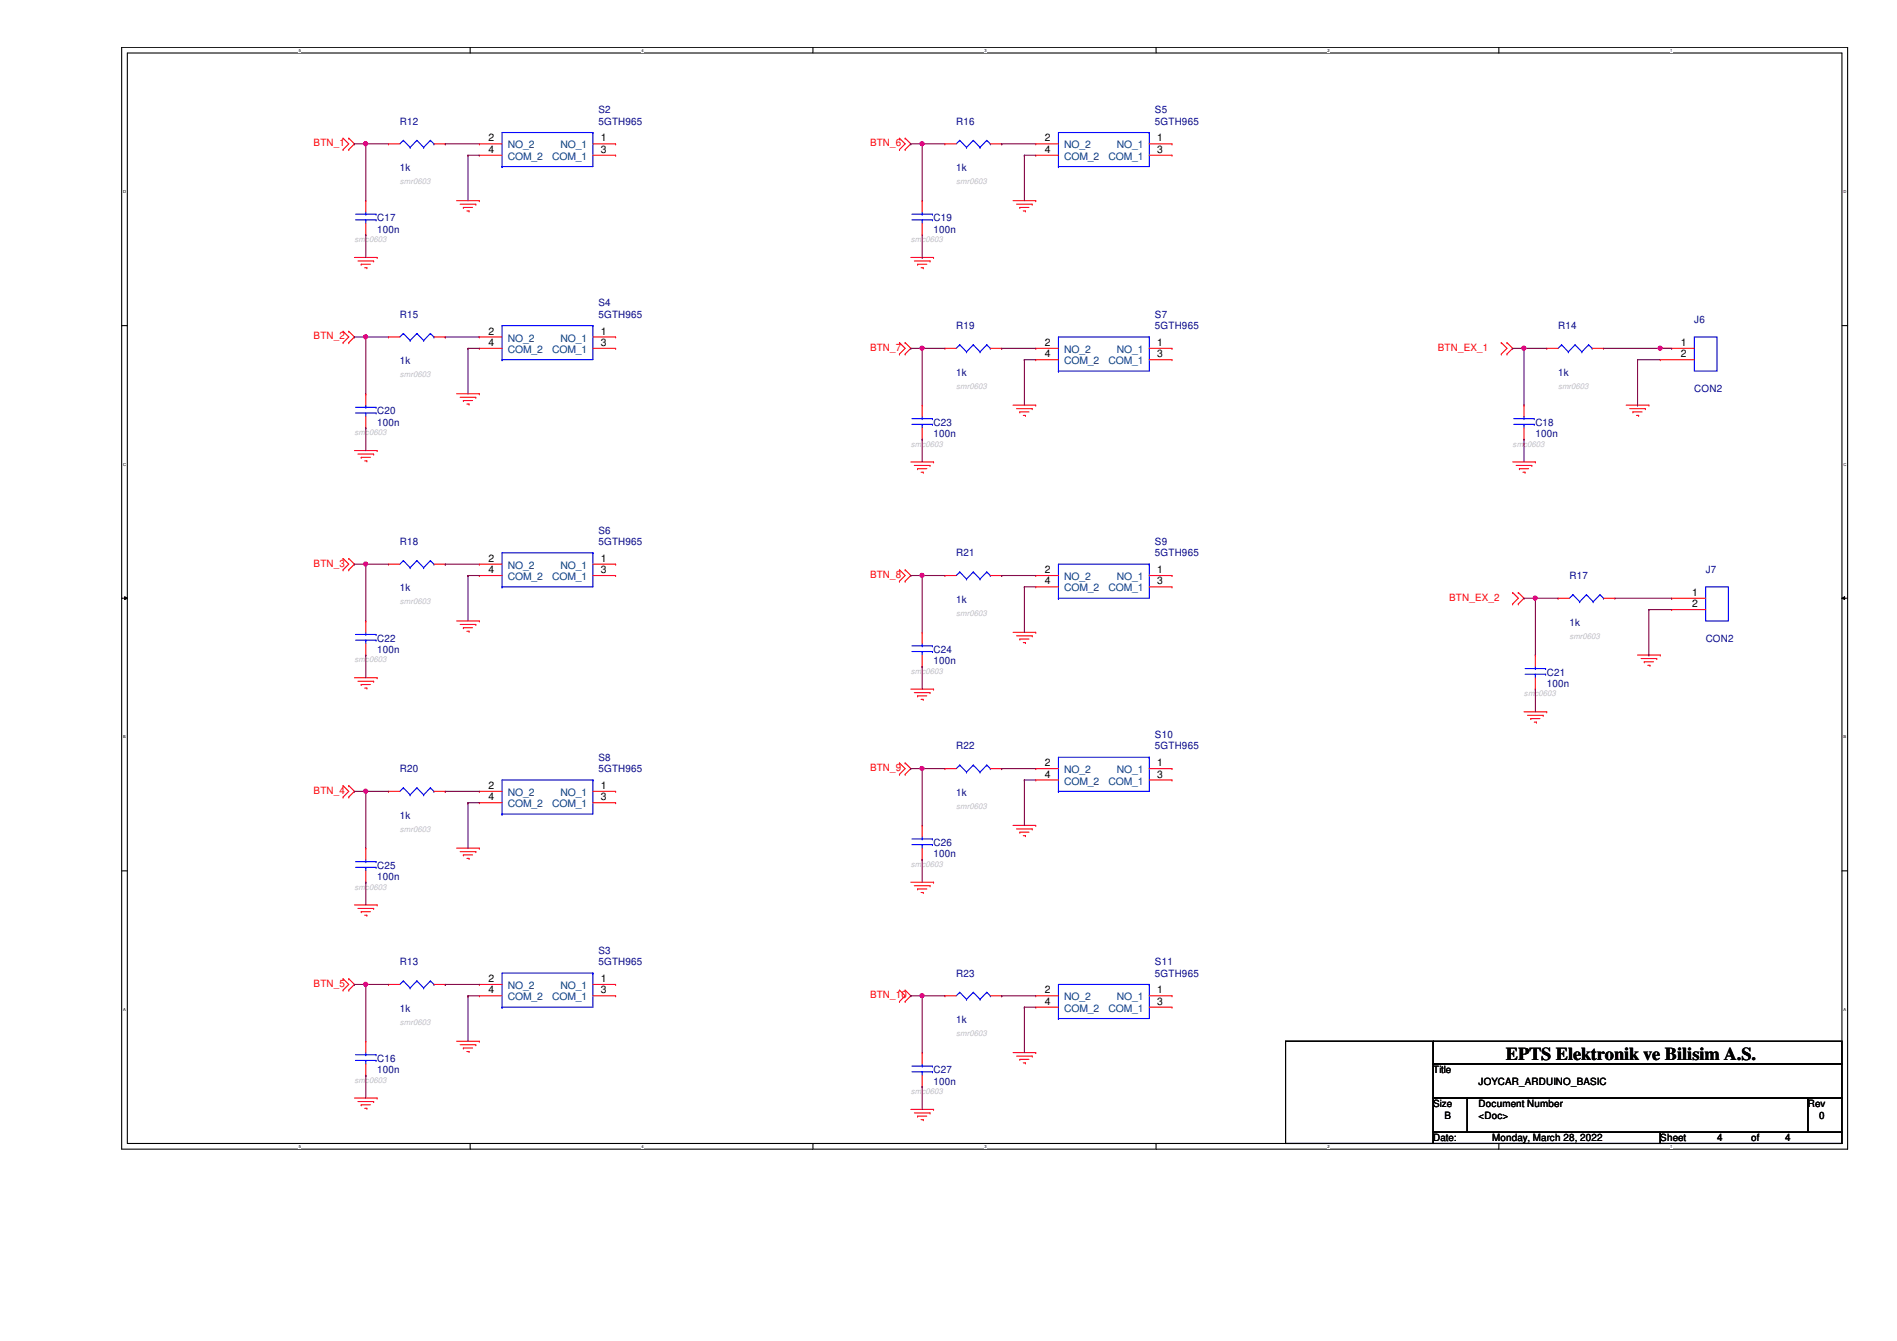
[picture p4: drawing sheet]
<svg xmlns="http://www.w3.org/2000/svg" width="297mm" height="210mm" viewBox="0 0 297 210" stroke-linecap="round" stroke-linejoin="round" font-family="sans-serif">
<path d="M19.1 7.4h270.2v172.5h-270.2zM19.9 8.3h268.5v170.7h-268.5z" fill="none" stroke="#000" stroke-width=".17"/>
<g fill="#fff">
<path d="M46.8 7.5h.3v.8h-.3z"/>
<path d="M46.8 179.1h.3v.7h-.3z"/>
</g>
<path d="M73.6 7.4v.9M73.6 179v.9" fill="none" stroke="#000" stroke-width=".17"/>
<g fill="#fff">
<path d="M100.5 7.5h.3v.8h-.3z"/>
<path d="M100.5 179.1h.3v.7h-.3z"/>
</g>
<path d="M127.3 7.4v.9M127.3 179v.9" fill="none" stroke="#000" stroke-width=".17"/>
<g fill="#fff">
<path d="M154.1 7.5h.4v.8h-.4z"/>
<path d="M154.1 179.1h.4v.7h-.4z"/>
</g>
<path d="M181 7.4v.9M181 179v.9" fill="none" stroke="#000" stroke-width=".17"/>
<g fill="#fff">
<path d="M207.9 7.5h.3v.8h-.3z"/>
<path d="M207.9 179.1h.3v.7h-.3z"/>
</g>
<path d="M234.7 7.4v.9M234.7 179v.9" fill="none" stroke="#000" stroke-width=".17"/>
<g fill="#fff">
<path d="M261.5 7.5h.4v.8h-.4z"/>
<path d="M261.5 179.1h.4v.7h-.4z"/>
<path d="M19.3 29.6h.5v.8h-.5z"/>
<path d="M288.7 29.6h.4v.8h-.4z"/>
<path d="M19.3 72.3h.5v.7h-.5z"/>
<path d="M288.7 72.3h.4v.7h-.4z"/>
</g>
<path d="M19.1 51h.8M288.4 51h.9" fill="none" stroke="#000" stroke-width=".17"/>
<g fill="#fff">
<path d="M19.3 115h.4v.7h-.4z"/>
<path d="M288.7 115h.4v.7h-.4z"/>
</g>
<path d="M19.1 93.6h.8M288.4 93.6h.9" fill="none" stroke="#000" stroke-width=".17"/>
<path d="M19.5 93.4l.4 .2-.4 .3zM288.4 93.6l.4-.2v.5z" fill="#000"/>
<path d="M19.5 93.4l.4 .2-.4 .3zM288.4 93.6l.4-.2v.5z" fill="none" stroke="#000" stroke-width=".16"/>
<g fill="#fff">
<path d="M19.3 157.6h.4v.8h-.4z"/>
<path d="M288.7 157.6h.4v.8h-.4z"/>
</g>
<path d="M19.1 136.3h.8M288.4 136.3h.9M201.3 163h23.1v16h-23.1zM224.4 163h64v3.5h-64zM224.4 166.5h64v5.4h-64zM224.4 171.9h5.3v5.3h-5.3zM224.4 177.2h35.6v1.8h-35.6zM229.7 171.9h53.4v5.3h-53.4zM260 177.2h28.4v1.8h-28.4zM283.1 171.9h5.3v5.3h-5.3z" fill="none" stroke="#000" stroke-width=".17"/>
<g fill="none" stroke="#f00" stroke-width=".17">
<path d="M53.7 21.6h.1M53.7 23.4h.1M53.7 21.6l.9 .9-.9 .9M54.6 23.4h.1M54.6 21.6h.1M54.6 21.6l.9 .9-.9 .9M57.3 31.4h.1M57.3 36.7h.1M57.3 31.4v1.8M57.3 35v1.7M60.8 22.5h.1M60.8 22.5h1.8"/>
<path d="M67.9 22.5h1.8M69.7 22.5h.1M71.5 31.4h3.6M72.1 32h2.4M72.6 32.5h.1M72.6 32.5h1.4M73.1 33h.3M73.4 33h.1M74.5 32h.1M75.1 31.4h.1M75.1 22.5h.1M75.1 24.3h.1"/>
<path d="M75.1 22.5h3.5M75.1 24.3h3.5M92.8 22.5h3.6M92.8 24.3h3.6M96.4 22.5h.1M96.4 24.3h.1M140.8 21.6h.1M140.8 23.4h.1M140.8 21.6l.9 .9-.9 .9M141.7 23.4h.1M141.7 21.6h.1M141.7 21.6l.9 .9-.9 .9"/>
<path d="M144.4 31.4h.1M144.4 36.7h.1M144.4 31.4v1.8M144.4 35v1.7M148 22.5h.1M148 22.5h1.7M155.1 22.5h1.7M156.8 22.5h.1M158.6 31.4h3.6M159.2 32h2.4M159.7 32.5h.1M159.7 32.5h1.4"/>
<path d="M160.2 33h.4M160.6 33h.1M161.6 32h.1M162.2 31.4h.1M162.2 22.5h.1M162.2 24.3h.1M162.2 22.5h3.5M162.2 24.3h3.5M180 22.5h3.5M180 24.3h3.5M183.5 22.5h.1M183.5 24.3h.1"/>
<path d="M53.7 51.9h.1M53.7 53.6h.1M53.7 51.9l.9 .8-.9 .9M54.6 53.6h.1M54.6 51.9h.1M54.6 51.9l.9 .8-.9 .9M55.5 40.3h3.6M56 40.9h2.5M56.6 41.4h.1M56.6 41.4h1.4M57.1 41.9h.3M57.4 41.9h.1"/>
<path d="M58.5 40.9h.1M59.1 40.3h.1M60.8 52.7h.1M60.8 52.7h1.8M67.9 52.7h1.8M69.7 52.7h.1M75.1 52.7h.1M75.1 54.5h.1M75.1 54.5h3.5M75.1 52.7h3.5M92.8 54.5h3.6M92.8 52.7h3.6"/>
<path d="M96.4 52.7h.1M96.4 54.5h.1M140.8 53.6h.1M140.8 55.4h.1M140.8 53.6l.9 .9-.9 .9M141.7 55.4h.1M141.7 53.6h.1M141.7 53.6l.9 .9-.9 .9M142.6 40.3h3.6M143.2 40.9h2.4M143.7 41.4h.1M143.7 41.4h1.4"/>
<path d="M144.2 41.9h.4M144.6 41.9h.1M145.6 40.9h.1M146.2 40.3h.1M148 54.5h.1M148 54.5h1.7M155.1 54.5h1.7M156.8 54.5h.1M162.2 54.5h.1M162.2 56.3h.1M162.2 54.5h3.5M162.2 56.3h3.5"/>
<path d="M180 54.5h3.5M180 56.3h3.5M183.5 54.5h.1M183.5 56.3h.1M235.1 53.6h.1M235.1 55.4h.1M235.1 53.6l.9 .9-.9 .9M236 55.4h.1M236 53.6h.1M236 53.6l.9 .9-.9 .9M242.2 54.5h.1M242.2 54.5h1.8"/>
<path d="M249.3 54.5h1.8M251.1 54.5h.1M260 54.5h.1M260 56.3h.1M260 54.5h5.3M260 56.3h5.3M55.5 70.5h3.6M56 71.1h2.5M56.6 71.6h.1M56.6 71.6h1.4M57.1 72.1h.3M57.3 61.6h.1"/>
<path d="M57.3 67h.1M57.3 61.6v1.8M57.3 65.2v1.8M57.4 72.1h.1M58.5 71.1h.1M59.1 70.5h.1M71.5 61.6h3.6M72.1 62.2h2.4M72.6 62.7h.1M72.6 62.7h1.4M73.1 63.2h.3M73.4 63.2h.1"/>
<path d="M74.5 62.2h.1M75.1 61.6h.1M142.6 72.3h3.6M143.2 72.9h2.4M143.7 73.4h.1M143.7 73.4h1.4M144.2 73.9h.4M144.4 63.4h.1M144.4 68.7h.1M144.4 63.4v1.8M144.4 67v1.7M144.6 73.9h.1"/>
<path d="M145.6 72.9h.1M146.2 72.3h.1M158.6 63.4h3.6M159.2 64h2.4M159.7 64.5h.1M159.7 64.5h1.4M160.2 65h.4M160.6 65h.1M161.6 64h.1M162.2 63.4h.1M236.9 72.3h3.5M237.4 72.9h2.5"/>
<path d="M237.9 73.4h.1M237.9 73.4h1.5M238.5 73.9h.3M238.6 63.4h.1M238.6 68.7h.1M238.6 63.4v1.8M238.6 67v1.7M238.8 73.9h.1M239.9 72.9h.1M240.4 72.3h.1M254.6 63.4h3.6M255.2 64h2.4"/>
<path d="M255.7 64.5h.1M255.7 64.5h1.4M256.2 65h.4M256.6 65h.1M257.6 64h.1M258.2 63.4h.1M53.7 87.4h.1M53.7 89.2h.1M53.7 87.4l.9 .9-.9 .9M54.6 89.2h.1M54.6 87.4h.1M54.6 87.4l.9 .9-.9 .9"/>
<path d="M57.3 97.2h.1M57.3 97.2v1.8M60.8 88.3h.1M60.8 88.3h1.8M67.9 88.3h1.8M69.7 88.3h.1M71.5 97.2h3.6M72.1 97.7h2.4M72.6 98.3h.1M72.6 98.3h1.4M73.1 98.8h.3M73.4 98.8h.1"/>
<path d="M74.5 97.7h.1M75.1 97.2h.1M75.1 88.3h.1M75.1 90.1h.1M75.1 88.3h3.5M75.1 90.1h3.5M92.8 88.3h3.6M92.8 90.1h3.6M96.4 88.3h.1M96.4 90.1h.1M140.8 89.2h.1M140.8 91h.1"/>
<path d="M140.8 89.2l.9 .9-.9 .9M141.7 91h.1M141.7 89.2h.1M141.7 89.2l.9 .9-.9 .9M144.4 99h.1M144.4 99v1.8M148 90.1h.1M148 90.1h1.7M155.1 90.1h1.7M156.8 90.1h.1M158.6 99h3.6M159.2 99.5h2.4"/>
<path d="M161.6 99.5h.1M162.2 99h.1M162.2 90.1h.1M162.2 91.9h.1M162.2 90.1h3.5M162.2 91.9h3.5M180 90.1h3.5M180 91.9h3.5M183.5 90.1h.1M183.5 91.9h.1M236.9 92.8h.1M236.9 94.5h.1"/>
<path d="M236.9 92.8l.8 .8-.8 .9M237.7 94.5h.1M237.7 92.8h.1M237.7 92.8l.9 .8-.9 .9M244 93.6h.1M244 93.6h1.7M251.1 93.6h1.8M252.9 93.6h.1M261.7 93.6h.1M261.7 95.4h.1M261.7 93.6h5.4M261.7 95.4h5.4"/>
<path d="M55.5 106.1h3.6M56 106.6h2.5M56.6 107.1h.1M56.6 107.1h1.4M57.1 107.7h.3M57.3 102.5h.1M57.3 100.8v1.7M57.4 107.7h.1M58.5 106.6h.1M59.1 106.1h.1M140.8 119.4h.1M140.8 119.4l.9 .9-.9 .9"/>
<path d="M141.7 119.4h.1M141.7 119.4l.9 .9-.9 .9M142.6 107.9h3.6M143.2 108.4h2.4M143.7 108.9h.1M143.7 108.9h1.4M144.2 109.5h.4M144.4 104.3h.1M144.4 102.5v1.8M144.6 109.5h.1M145.6 108.4h.1M146.2 107.9h.1"/>
<path d="M159.7 100h.1M159.7 100h1.4M160.2 100.6h.4M160.6 100.6h.1M238.6 111.4h3.6M239.2 112h2.4M239.7 112.5h.1M239.7 112.5h1.4M240.2 113h.4M240.4 102.5h.1M240.4 107.9h.1M240.4 102.5v1.8"/>
<path d="M240.4 106.1v1.8M240.6 113h.1M241.6 112h.1M242.2 111.4h.1M256.4 102.5h3.6M257 103.1h2.4M257.5 103.6h.1M257.5 103.6h1.4M258 104.1h.4M258.4 104.1h.1M259.4 103.1h.1M260 102.5h.1"/>
<path d="M53.7 123h.1M53.7 124.8h.1M53.7 123l.9 .9-.9 .9M54.6 124.8h.1M54.6 123h.1M54.6 123l.9 .9-.9 .9M57.3 132.8h.1M57.3 138.1h.1M57.3 132.8v1.7M57.3 136.3v1.8M60.8 123.9h.1M60.8 123.9h1.8"/>
<path d="M67.9 123.9h1.8M69.7 123.9h.1M71.5 132.8h3.6M72.1 133.3h2.4M72.6 133.8h.1M72.6 133.8h1.4M73.1 134.4h.3M73.4 134.4h.1M74.5 133.3h.1M75.1 132.8h.1M75.1 123.9h.1M75.1 125.6h.1"/>
<path d="M75.1 123.9h3.5M75.1 125.6h3.5M92.8 123.9h3.6M92.8 125.6h3.6M96.4 123.9h.1M96.4 125.6h.1M140.8 121.2h.1M141.7 121.2h.1M142.6 138.1h3.6M143.2 138.6h2.4M143.7 139.1h.1M143.7 139.1h1.4"/>
<path d="M144.2 139.7h.4M144.4 129.2h.1M144.4 134.5h.1M144.4 129.2v1.8M144.4 132.8v1.7M144.6 139.7h.1M145.6 138.6h.1M146.2 138.1h.1M148 120.3h.1M148 120.3h1.7M155.1 120.3h1.7M156.8 120.3h.1"/>
<path d="M158.6 129.2h3.6M159.2 129.8h2.4M159.7 130.3h.1M159.7 130.3h1.4M160.2 130.8h.4M160.6 130.8h.1M161.6 129.8h.1M162.2 129.2h.1M162.2 120.3h.1M162.2 122.1h.1M162.2 120.3h3.5M162.2 122.1h3.5"/>
<path d="M180 120.3h3.5M180 122.1h3.5M183.5 120.3h.1M183.5 122.1h.1M53.7 153.2h.1M53.7 155h.1M53.7 153.2l.9 .9-.9 .9M54.6 155h.1M54.6 153.2h.1M54.6 153.2l.9 .9-.9 .9M55.5 141.6h3.6M56 142.2h2.5"/>
<path d="M56.6 142.7h.1M56.6 142.7h1.4M57.1 143.3h.3M57.4 143.3h.1M58.5 142.2h.1M59.1 141.6h.1M60.8 154.1h.1M60.8 154.1h1.8M67.9 154.1h1.8M69.7 154.1h.1M75.1 154.1h.1M75.1 155.9h.1"/>
<path d="M75.1 155.9h3.5M75.1 154.1h3.5M92.8 155.9h3.6M92.8 154.1h3.6M96.4 154.1h.1M96.4 155.9h.1M140.8 155h.1M140.8 156.8h.1M140.8 155l.9 .9-.9 .9M141.7 156.8h.1M141.7 155h.1M141.7 155l.9 .9-.9 .9"/>
<path d="M148 155.9h.1M148 155.9h1.7M155.1 155.9h1.7M156.8 155.9h.1M162.2 155.9h.1M162.2 157.6h.1M162.2 155.9h3.5M162.2 157.6h3.5M180 155.9h3.5M180 157.6h3.5M183.5 155.9h.1M183.5 157.6h.1"/>
<path d="M55.5 171.9h3.6M56 172.4h2.5M56.6 172.9h.1M56.6 172.9h1.4M57.1 173.5h.3M57.3 163h.1M57.3 168.3h.1M57.3 163v1.8M57.3 166.5v1.8M57.4 173.5h.1M58.5 172.4h.1M59.1 171.9h.1"/>
<path d="M71.5 163h3.6M72.1 163.5h2.4M72.6 164h.1M72.6 164h1.4M73.1 164.6h.3M73.4 164.6h.1M74.5 163.5h.1M75.1 163h.1M142.6 173.7h3.6M143.2 174.2h2.4M143.7 174.7h.1M143.7 174.7h1.4"/>
<path d="M144.2 175.3h.4M144.4 164.8h.1M144.4 170.1h.1M144.4 164.8v1.7M144.4 168.3v1.8M144.6 175.3h.1M145.6 174.2h.1M146.2 173.7h.1M158.6 164.8h3.6M159.2 165.3h2.4M159.7 165.8h.1M159.7 165.8h1.4"/>
<path d="M160.2 166.4h.4M160.6 166.4h.1M161.6 165.3h.1M162.2 164.8h.1"/>
</g>
<g fill="none" stroke="#00f" stroke-width=".17">
<path d="M55.7 34.4h3.2M55.7 33.5h3.2M57.3 33.5h.1M57.3 34.4h.1M57.3 33.2v.3M57.3 34.4v.6M58.9 34.4h.1M58.9 33.5h.1M63.2 22h.1M63.2 22l-.6 .5M63.2 22l1 1.1M64.2 23.1h.1"/>
<path d="M65.3 22h.1M65.3 22l-1.1 1.1M65.3 22l1 1.1M66.3 23.1h.1M67.4 22h.1M67.4 22l-1.1 1.1M67.4 22l.5 .5M67.9 22.5h.1M78.6 26.1h.1M92.8 20.7h.1M92.8 20.7h-14.2v5.4M92.8 20.7v5.4h-14.2"/>
<path d="M142.8 34.4h3.2M142.8 33.5h3.2M144.4 33.5h.1M144.4 34.4h.1M144.4 33.2v.3M144.4 34.4v.6M146 34.4h.1M146 33.5h.1M150.3 22h.1M150.3 22l-.6 .5M150.3 22l1 1.1M151.3 23.1h.1"/>
<path d="M152.4 22h.1M152.4 22l-1.1 1.1M152.4 22l1.1 1.1M153.5 23.1h.1M154.5 22h.1M154.5 22l-1 1.1M154.5 22l.6 .5M155.1 22.5h.1M165.7 26.1h.1M180 20.7h.1M180 20.7h-14.3v5.4M180 20.7v5.4h-14.3"/>
<path d="M63.2 52.2h.1M63.2 52.2l-.6 .5M63.2 52.2l1 1.1M64.2 53.3h.1M65.3 52.2h.1M65.3 52.2l-1.1 1.1M65.3 52.2l1 1.1M66.3 53.3h.1M67.4 52.2h.1M67.4 52.2l-1.1 1.1M67.4 52.2l.5 .5M67.9 52.7h.1"/>
<path d="M78.6 56.3h.1M92.8 51h.1M92.8 51v5.3h-14.2M92.8 51h-14.2v5.3M150.3 54h.1M150.3 54l-.6 .5M150.3 54l1 1.1M151.3 55.1h.1M152.4 54h.1M152.4 54l-1.1 1.1M152.4 54l1.1 1.1M153.5 55.1h.1"/>
<path d="M154.5 54h.1M154.5 54l-1 1.1M154.5 54l.6 .5M155.1 54.5h.1M165.7 58.1h.1M180 52.7h.1M180 52.7v5.4h-14.3M180 52.7h-14.3v5.4M244.5 54h.1M244.5 54l-.5 .5M244.5 54l1.1 1.1M245.6 55.1h.1"/>
<path d="M246.6 54h.1M246.6 54l-1 1.1M246.6 54l1.1 1.1M247.7 55.1h.1M248.8 54h.1M248.8 54l-1.1 1.1M248.8 54l.5 .5M249.3 54.5h.1M265.3 52.7h3.6v5.4h-3.6zM55.7 64.6h3.2M55.7 63.8h3.2M57.3 63.8h.1"/>
<path d="M57.3 64.6h.1M57.3 63.4v.4M57.3 64.6v.6M58.9 64.6h.1M58.9 63.8h.1M142.8 66.4h3.2M142.8 65.5h3.2M144.4 65.5h.1M144.4 66.4h.1M144.4 65.2v.3M144.4 66.4v.6M146 66.4h.1"/>
<path d="M146 65.5h.1M237 66.4h3.2M237 65.5h3.2M238.6 65.5h.1M238.6 66.4h.1M238.6 65.2v.3M238.6 66.4v.6M240.2 66.4h.1M240.2 65.5h.1M55.7 99.3h3.2M57.3 99.3h.1M57.3 99v.3"/>
<path d="M58.9 99.3h.1M63.2 87.8h.1M63.2 87.8l-.6 .5M63.2 87.8l1 1.1M64.2 88.9h.1M65.3 87.8h.1M65.3 87.8l-1.1 1.1M65.3 87.8l1 1.1M66.3 88.9h.1M67.4 87.8h.1M67.4 87.8l-1.1 1.1M67.4 87.8l.5 .5"/>
<path d="M67.9 88.3h.1M78.6 91.9h.1M92.8 86.5h.1M92.8 86.5v5.4h-14.2M92.8 86.5h-14.2v5.4M150.3 89.5h.1M150.3 89.5l-.6 .6M150.3 89.5l1 1.1M151.3 90.6h.1M152.4 89.5h.1M152.4 89.5l-1.1 1.1M152.4 89.5l1.1 1.1"/>
<path d="M153.5 90.6h.1M154.5 89.5h.1M154.5 89.5l-1 1.1M154.5 89.5l.6 .6M155.1 90.1h.1M165.7 93.6h.1M180 88.3h.1M180 88.3v5.3h-14.3M180 88.3h-14.3v5.3M246.3 93.1h.1M246.3 93.1l-.6 .5M246.3 93.1l1.1 1.1"/>
<path d="M247.4 94.2h.1M248.4 93.1h.1M248.4 93.1l-1 1.1M248.4 93.1l1.1 1.1M249.5 94.2h.1M250.5 93.1h.1M250.5 93.1l-1 1.1M250.5 93.1l.6 .5M251.1 93.6h.1M267.1 91.9h3.5v5.3h-3.5zM55.7 100.2h3.2M57.3 100.2h.1"/>
<path d="M57.3 100.2v.6M58.9 100.2h.1M142.8 102h3.2M142.8 101.1h3.2M144.4 101.1h.1M144.4 102h.1M144.4 100.8v.3M144.4 102v.5M146 102h.1M146 101.1h.1M150.3 119.8h.1M150.3 119.8l-.6 .5"/>
<path d="M150.3 119.8l1 1.1M152.4 119.8h.1M152.4 119.8l-1.1 1.1M152.4 119.8l1.1 1.1M154.5 119.8h.1M154.5 119.8l-1 1.1M154.5 119.8l.6 .5M180 118.5h.1M180 118.5v5.4h-14.3M180 118.5h-14.3v5.4M238.8 105.5h3.2M238.8 104.6h3.2"/>
<path d="M240.4 104.6h.1M240.4 105.5h.1M240.4 104.3v.3M240.4 105.5v.6M242 105.5h.1M242 104.6h.1M55.7 135.8h3.2M55.7 134.9h3.2M57.3 134.9h.1M57.3 135.8h.1M57.3 134.5v.4M57.3 135.8v.5"/>
<path d="M58.9 135.8h.1M58.9 134.9h.1M63.2 123.3h.1M63.2 123.3l-.6 .6M63.2 123.3l1 1.1M64.2 124.4h.1M65.3 123.3h.1M65.3 123.3l-1.1 1.1M65.3 123.3l1 1.1M66.3 124.4h.1M67.4 123.3h.1M67.4 123.3l-1.1 1.1"/>
<path d="M67.4 123.3l.5 .6M67.9 123.9h.1M78.6 127.4h.1M92.8 122.1h.1M92.8 122.1v5.3h-14.2M92.8 122.1h-14.2v5.3M142.8 132.2h3.2M142.8 131.3h3.2M144.4 131.3h.1M144.4 132.2h.1M144.4 131v.3M144.4 132.2v.6"/>
<path d="M146 132.2h.1M146 131.3h.1M151.3 120.9h.1M153.5 120.9h.1M155.1 120.3h.1M165.7 123.9h.1M63.2 153.5h.1M63.2 153.5l-.6 .6M63.2 153.5l1 1.1M64.2 154.6h.1M65.3 153.5h.1M65.3 153.5l-1.1 1.1"/>
<path d="M65.3 153.5l1 1.1M66.3 154.6h.1M67.4 153.5h.1M67.4 153.5l-1.1 1.1M67.4 153.5l.5 .6M67.9 154.1h.1M78.6 157.6h.1M92.8 152.3h.1M92.8 152.3v5.3h-14.2M92.8 152.3h-14.2v5.3M150.3 155.3h.1M150.3 155.3l-.6 .6"/>
<path d="M150.3 155.3l1 1.1M151.3 156.4h.1M152.4 155.3h.1M152.4 155.3l-1.1 1.1M152.4 155.3l1.1 1.1M153.5 156.4h.1M154.5 155.3h.1M154.5 155.3l-1 1.1M154.5 155.3l.6 .6M155.1 155.9h.1M165.7 159.4h.1M180 154.1h.1"/>
<path d="M180 154.1v5.3h-14.3M180 154.1h-14.3v5.3M55.7 166h3.2M55.7 165.1h3.2M57.3 165.1h.1M57.3 166h.1M57.3 164.8v.3M57.3 166v.5M58.9 166h.1M58.9 165.1h.1M142.8 167.8h3.2M142.8 166.9h3.2"/>
<path d="M144.4 166.9h.1M144.4 167.8h.1M144.4 166.5v.4M144.4 167.8v.5M146 167.8h.1M146 166.9h.1"/>
</g>
<path d="M55.5 22.5h.1M55.5 22.5h5.3M57.3 22.5h.1M57.3 22.5v8.9" fill="none" stroke="#800040" stroke-width=".17"/>
<circle cx="57.3" cy="22.5" r=".32" fill="#f0f"/>
<circle cx="57.3" cy="22.5" r=".32" fill="none" stroke="#f0f" stroke-width=".17"/>
<path d="M57.3 36.7h.1M57.3 36.7v3.6M69.7 22.5h.1M69.7 22.5h5.4M73.3 24.3h.1M73.3 24.3v7.1M73.3 24.3h1.8M55.5 52.7h.1M55.5 52.7h5.3M57.3 52.7h.1" fill="none" stroke="#800040" stroke-width=".17"/>
<circle cx="57.3" cy="52.7" r=".32" fill="#f0f"/>
<circle cx="57.3" cy="52.7" r=".32" fill="none" stroke="#f0f" stroke-width=".17"/>
<g fill="none" stroke="#800040" stroke-width=".17">
<path d="M57.3 52.7h.1M57.3 52.7v8.9M69.7 52.7h.1M69.7 52.7h5.4M73.3 54.5h.1M73.3 54.5h1.8M73.3 54.5v7.1M57.3 67h.1M57.3 67v3.5M55.5 88.3h.1M55.5 88.3h5.3M57.3 88.3h.1"/>
<path d="M57.3 88.3v8.9"/>
</g>
<circle cx="57.3" cy="88.3" r=".32" fill="#f0f"/>
<circle cx="57.3" cy="88.3" r=".32" fill="none" stroke="#f0f" stroke-width=".17"/>
<path d="M69.7 88.3h.1M69.7 88.3h5.4M73.3 90.1h.1M73.3 90.1h1.8M73.3 90.1v7.1M57.3 102.5h.1M57.3 102.5v3.6M55.5 123.9h.1M55.5 123.9h1.8" fill="none" stroke="#800040" stroke-width=".17"/>
<circle cx="57.3" cy="123.8" r=".32" fill="#f0f"/>
<circle cx="57.3" cy="123.8" r=".32" fill="none" stroke="#f0f" stroke-width=".17"/>
<g fill="none" stroke="#800040" stroke-width=".17">
<path d="M57.3 123.9h.1M57.3 138.1h.1M57.3 123.9h3.5M57.3 123.9v8.9M57.3 138.1v3.5M69.7 123.9h.1M69.7 123.9h5.4M73.3 125.6h.1M73.3 125.6h1.8M73.3 125.6v7.2M55.5 154.1h.1M55.5 154.1h5.3"/>
<path d="M57.3 154.1h.1M57.3 154.1v8.9"/>
</g>
<circle cx="57.3" cy="154.1" r=".32" fill="#f0f"/>
<circle cx="57.3" cy="154.1" r=".32" fill="none" stroke="#f0f" stroke-width=".17"/>
<path d="M142.6 22.5h.1M142.6 22.5h5.4M144.4 22.5h.1M144.4 22.5v8.9M69.7 154.1h.1M69.7 154.1h5.4M73.3 155.9h.1M73.3 155.9h1.8M73.3 155.9v7.1M57.3 168.3h.1M57.3 168.3v3.6" fill="none" stroke="#800040" stroke-width=".17"/>
<circle cx="144.4" cy="22.5" r=".32" fill="#f0f"/>
<circle cx="144.4" cy="22.5" r=".32" fill="none" stroke="#f0f" stroke-width=".17"/>
<path d="M144.4 36.7v3.6M156.8 22.5h.1M156.8 22.5h5.4M160.4 24.3h.1M160.4 24.3h1.8M160.4 24.3v7.1M142.6 54.5h.1M142.6 54.5h5.4M144.4 40.3h.1M144.4 54.5h.1" fill="none" stroke="#800040" stroke-width=".17"/>
<circle cx="144.4" cy="54.5" r=".32" fill="#f0f"/>
<circle cx="144.4" cy="54.5" r=".32" fill="none" stroke="#f0f" stroke-width=".17"/>
<g fill="none" stroke="#800040" stroke-width=".17">
<path d="M144.4 54.5h.1M144.4 54.5v8.9M156.8 54.5h.1M156.8 54.5h5.4M160.4 56.3h.1M160.4 56.3h1.8M160.4 56.3v7.1M144.4 68.7h.1M144.4 68.7v3.6M142.6 90.1h.1M142.6 90.1h5.4M144.4 90.1h.1"/>
<path d="M144.4 90.1v8.9"/>
</g>
<circle cx="144.4" cy="90.1" r=".32" fill="#f0f"/>
<circle cx="144.4" cy="90.1" r=".32" fill="none" stroke="#f0f" stroke-width=".17"/>
<path d="M236.9 54.5h.1M236.9 54.5h5.3M238.6 54.5h.1M238.6 54.5v8.9M156.8 90.1h.1M156.8 90.1h5.4M160.4 91.9h.1M160.4 91.9v7.1M160.4 91.9h1.8M144.4 104.3h.1M144.4 104.3v3.6" fill="none" stroke="#800040" stroke-width=".17"/>
<circle cx="238.6" cy="54.5" r=".32" fill="#f0f"/>
<circle cx="238.6" cy="54.5" r=".32" fill="none" stroke="#f0f" stroke-width=".17"/>
<path d="M251.1 54.5h8.9M260 54.5h.1M238.6 68.7h.1M238.6 68.7v3.6" fill="none" stroke="#800040" stroke-width=".17"/>
<circle cx="259.9" cy="54.5" r=".32" fill="#f0f"/>
<circle cx="259.9" cy="54.5" r=".32" fill="none" stroke="#f0f" stroke-width=".17"/>
<path d="M256.4 56.3v7.1M256.4 63.4h.1M238.6 93.6h.1M238.6 93.6h5.4M240.4 93.6h.1M240.4 93.6v8.9" fill="none" stroke="#800040" stroke-width=".17"/>
<circle cx="240.4" cy="93.6" r=".32" fill="#f0f"/>
<circle cx="240.4" cy="93.6" r=".32" fill="none" stroke="#f0f" stroke-width=".17"/>
<path d="M252.9 93.6h8.8M258.2 95.4v7.1M261.7 93.6h.1M240.4 107.9h.1M240.4 107.9v3.5M258.2 102.5h.1M142.6 120.3h.1M142.6 120.3h1.8" fill="none" stroke="#800040" stroke-width=".17"/>
<circle cx="144.4" cy="120.3" r=".32" fill="#f0f"/>
<circle cx="144.4" cy="120.3" r=".32" fill="none" stroke="#f0f" stroke-width=".17"/>
<g fill="none" stroke="#800040" stroke-width=".17">
<path d="M144.4 120.3h.1M144.4 134.5h.1M144.4 120.3h3.6M144.4 120.3v8.9M144.4 134.5v3.6M156.8 120.3h.1M156.8 120.3h5.4M160.4 122.1h.1M160.4 122.1h1.8M160.4 122.1v7.1M142.6 155.9h.1M142.6 155.9h5.4"/>
<path d="M144.4 155.9h.1M144.4 155.9v8.9"/>
</g>
<circle cx="144.4" cy="155.8" r=".32" fill="#f0f"/>
<circle cx="144.4" cy="155.8" r=".32" fill="none" stroke="#f0f" stroke-width=".17"/>
<g fill="none" stroke="#800040" stroke-width=".17">
<path d="M256.4 56.3h.1M256.4 56.3h3.6M260 54.5h1.7M261.7 54.5h.1M258.2 95.4h.1M258.2 95.4h3.5M156.8 155.9h.1M156.8 155.9h5.4M160.4 157.6h.1M160.4 157.6h1.8M160.4 157.6v7.2M144.4 170.1h.1"/>
<path d="M144.4 170.1v3.6"/>
</g>
<circle cx="57.3" cy="22.5" r=".32" fill="#f0f"/>
<circle cx="57.3" cy="22.5" r=".32" fill="none" stroke="#f0f" stroke-width=".17"/>
<circle cx="57.3" cy="52.7" r=".32" fill="#f0f"/>
<circle cx="57.3" cy="52.7" r=".32" fill="none" stroke="#f0f" stroke-width=".17"/>
<circle cx="57.3" cy="88.3" r=".32" fill="#f0f"/>
<circle cx="57.3" cy="88.3" r=".32" fill="none" stroke="#f0f" stroke-width=".17"/>
<circle cx="57.3" cy="123.8" r=".32" fill="#f0f"/>
<circle cx="57.3" cy="123.8" r=".32" fill="none" stroke="#f0f" stroke-width=".17"/>
<circle cx="57.3" cy="154.1" r=".32" fill="#f0f"/>
<circle cx="57.3" cy="154.1" r=".32" fill="none" stroke="#f0f" stroke-width=".17"/>
<circle cx="144.4" cy="22.5" r=".32" fill="#f0f"/>
<circle cx="144.4" cy="22.5" r=".32" fill="none" stroke="#f0f" stroke-width=".17"/>
<circle cx="144.4" cy="54.5" r=".32" fill="#f0f"/>
<circle cx="144.4" cy="54.5" r=".32" fill="none" stroke="#f0f" stroke-width=".17"/>
<circle cx="144.4" cy="90.1" r=".32" fill="#f0f"/>
<circle cx="144.4" cy="90.1" r=".32" fill="none" stroke="#f0f" stroke-width=".17"/>
<circle cx="238.6" cy="54.5" r=".32" fill="#f0f"/>
<circle cx="238.6" cy="54.5" r=".32" fill="none" stroke="#f0f" stroke-width=".17"/>
<circle cx="259.9" cy="54.5" r=".32" fill="#f0f"/>
<circle cx="259.9" cy="54.5" r=".32" fill="none" stroke="#f0f" stroke-width=".17"/>
<circle cx="240.4" cy="93.6" r=".32" fill="#f0f"/>
<circle cx="240.4" cy="93.6" r=".32" fill="none" stroke="#f0f" stroke-width=".17"/>
<circle cx="144.4" cy="120.3" r=".32" fill="#f0f"/>
<circle cx="144.4" cy="120.3" r=".32" fill="none" stroke="#f0f" stroke-width=".17"/>
<circle cx="144.4" cy="155.8" r=".32" fill="#f0f"/>
<circle cx="144.4" cy="155.8" r=".32" fill="none" stroke="#f0f" stroke-width=".17"/>
<text font-size="2.8" x="235.8" y="165.9">EPTS Elektronik ve Bilisim A.S.</text>
<g font-size="1.6" fill="#000080">
<text x="93.7" y="17.7">S2</text>
<text x="180.8" y="17.7">S5</text>
<text x="62.6" y="19.5">R12</text>
<text x="93.7" y="19.5">5GTH965</text>
<text x="149.7" y="19.5">R16</text>
<text x="180.8" y="19.5">5GTH965</text>
<text x="62.6" y="26.8">1k</text>
<text x="149.7" y="26.8">1k</text>
<text x="59.1" y="34.6">C17</text>
<text x="146.2" y="34.6">C19</text>
<text x="59.1" y="36.4">100n</text>
<text x="146.2" y="36.4">100n</text>
<text x="93.7" y="48">S4</text>
<text x="62.6" y="49.7">R15</text>
<text x="93.7" y="49.7">5GTH965</text>
<text x="149.7" y="51.5">R19</text>
<text x="180.8" y="49.7">S7</text>
<text x="180.8" y="51.5">5GTH965</text>
<text x="244" y="51.5">R14</text>
<text x="265.3" y="50.6">J6</text>
<text x="62.6" y="57">1k</text>
<text x="149.7" y="58.8">1k</text>
<text x="244" y="58.8">1k</text>
<text x="59.1" y="64.9">C20</text>
<text x="265.3" y="61.3">CON2</text>
<text x="59.1" y="66.6">100n</text>
<text x="146.2" y="66.6">C23</text>
<text x="146.2" y="68.4">100n</text>
<text x="240.4" y="66.6">C18</text>
<text x="240.4" y="68.4">100n</text>
<text x="93.7" y="83.5">S6</text>
<text x="62.6" y="85.3">R18</text>
<text x="93.7" y="85.3">5GTH965</text>
<text x="149.7" y="87.1">R21</text>
<text x="180.8" y="85.3">S9</text>
<text x="180.8" y="87.1">5GTH965</text>
<text x="267.1" y="89.7">J7</text>
<text x="62.6" y="92.6">1k</text>
<text x="149.7" y="94.4">1k</text>
<text x="245.7" y="90.6">R17</text>
<text x="59.1" y="100.4">C22</text>
<text x="245.7" y="97.9">1k</text>
<text x="267.1" y="100.4">CON2</text>
<text x="59.1" y="102.2">100n</text>
<text x="146.2" y="102.2">C24</text>
<text x="146.2" y="104">100n</text>
<text x="242.2" y="105.7">C21</text>
<text x="242.2" y="107.5">100n</text>
<text x="93.7" y="119.1">S8</text>
<text x="149.7" y="117.3">R22</text>
<text x="180.8" y="115.5">S10</text>
<text x="180.8" y="117.3">5GTH965</text>
<text x="62.6" y="120.9">R20</text>
<text x="93.7" y="120.9">5GTH965</text>
<text x="149.7" y="124.6">1k</text>
<text x="62.6" y="128.1">1k</text>
<text x="59.1" y="136">C25</text>
<text x="59.1" y="137.8">100n</text>
<text x="146.2" y="132.4">C26</text>
<text x="146.2" y="134.2">100n</text>
<text x="93.7" y="149.3">S3</text>
<text x="62.6" y="151.1">R13</text>
<text x="93.7" y="151.1">5GTH965</text>
<text x="149.7" y="152.9">R23</text>
<text x="180.8" y="151.1">S11</text>
<text x="180.8" y="152.9">5GTH965</text>
<text x="62.6" y="158.4">1k</text>
<text x="149.7" y="160.1">1k</text>
<text x="59.1" y="166.2">C16</text>
<text x="59.1" y="168">100n</text>
<text x="146.2" y="168">C27</text>
<text x="146.2" y="169.8">100n</text>
</g>
<g font-size="1.6" fill="#f00">
<text x="49.1" y="22.9">BTN_1</text>
<text x="136.2" y="22.9">BTN_6</text>
<text x="49.1" y="53.1">BTN_2</text>
<text x="136.2" y="54.9">BTN_7</text>
<text x="225.1" y="54.9">BTN_EX_1</text>
<text x="49.1" y="88.7">BTN_3</text>
<text x="136.2" y="90.5">BTN_8</text>
<text x="226.9" y="94">BTN_EX_2</text>
<text x="49.1" y="124.2">BTN_4</text>
<text x="136.2" y="120.7">BTN_9</text>
<text x="49.1" y="154.5">BTN_5</text>
<text x="136.2" y="156.3">BTN_10</text>
</g>
<g font-size="1.6">
<text x="76.5" y="22.1">2</text>
<text x="76.5" y="23.9">4</text>
<text x="94.1" y="22.1">1</text>
<text x="94.1" y="23.9">3</text>
<text x="163.6" y="22.1">2</text>
<text x="163.6" y="23.9">4</text>
<text x="181.2" y="22.1">1</text>
<text x="181.2" y="23.9">3</text>
<text x="76.5" y="52.4">2</text>
<text x="94.1" y="52.4">1</text>
<text x="76.5" y="54.1">4</text>
<text x="94.1" y="54.1">3</text>
<text x="163.6" y="54.1">2</text>
<text x="163.6" y="55.9">4</text>
<text x="181.2" y="54.1">1</text>
<text x="181.2" y="55.9">3</text>
<text x="263.2" y="54.1">1</text>
<text x="263.2" y="55.9">2</text>
<text x="76.5" y="87.9">2</text>
<text x="76.5" y="89.7">4</text>
<text x="94.1" y="87.9">1</text>
<text x="94.1" y="89.7">3</text>
<text x="163.6" y="89.7">2</text>
<text x="181.2" y="89.7">1</text>
<text x="163.6" y="91.5">4</text>
<text x="181.2" y="91.5">3</text>
<text x="265" y="93.3">1</text>
<text x="265" y="95">2</text>
<text x="163.6" y="119.9">2</text>
<text x="181.2" y="119.9">1</text>
<text x="76.5" y="123.5">2</text>
<text x="76.5" y="125.3">4</text>
<text x="94.1" y="123.5">1</text>
<text x="94.1" y="125.3">3</text>
<text x="163.6" y="121.7">4</text>
<text x="181.2" y="121.7">3</text>
<text x="76.5" y="153.7">2</text>
<text x="76.5" y="155.5">4</text>
<text x="94.1" y="153.7">1</text>
<text x="94.1" y="155.5">3</text>
<text x="163.6" y="155.5">2</text>
<text x="181.2" y="155.5">1</text>
<text x="163.6" y="157.3">4</text>
<text x="181.2" y="157.3">3</text>
<text x="224.4" y="168">Title</text>
<text x="224.4" y="173.3">Size</text>
<text x="231.5" y="173.3">Document Number</text>
<text x="231.5" y="169.8">JOYCAR_ARDUINO_BASIC</text>
<text x="283.1" y="173.3">Rev</text>
<text x="224.4" y="178.6">Date:</text>
<text x="226.2" y="175.1">B</text>
<text x="231.5" y="175.1">&lt;Doc&gt;</text>
<text x="233.6" y="178.6">Monday, March 28, 2022</text>
<text x="260" y="178.6">Sheet</text>
<text x="268.9" y="178.6">4</text>
<text x="274.2" y="178.6">of</text>
<text x="279.5" y="178.6">4</text>
<text x="284.9" y="175.1">0</text>
</g>
<g font-size="1.6" fill="#004080">
<text x="79.5" y="23.2">NO_2</text>
<text x="87.8" y="23.2">NO_1</text>
<text x="166.6" y="23.2">NO_2</text>
<text x="174.9" y="23.2">NO_1</text>
<text x="79.5" y="25">COM_2</text>
<text x="86.4" y="25">COM_1</text>
<text x="166.6" y="25">COM_2</text>
<text x="173.6" y="25">COM_1</text>
<text x="79.5" y="53.5">NO_2</text>
<text x="87.8" y="53.5">NO_1</text>
<text x="79.5" y="55.2">COM_2</text>
<text x="86.4" y="55.2">COM_1</text>
<text x="166.6" y="55.2">NO_2</text>
<text x="166.6" y="57">COM_2</text>
<text x="173.6" y="57">COM_1</text>
<text x="174.9" y="55.2">NO_1</text>
<text x="79.5" y="89">NO_2</text>
<text x="87.8" y="89">NO_1</text>
<text x="79.5" y="90.8">COM_2</text>
<text x="86.4" y="90.8">COM_1</text>
<text x="166.6" y="90.8">NO_2</text>
<text x="166.6" y="92.6">COM_2</text>
<text x="173.6" y="92.6">COM_1</text>
<text x="174.9" y="90.8">NO_1</text>
<text x="79.5" y="124.6">NO_2</text>
<text x="87.8" y="124.6">NO_1</text>
<text x="166.6" y="121">NO_2</text>
<text x="166.6" y="122.8">COM_2</text>
<text x="173.6" y="122.8">COM_1</text>
<text x="174.9" y="121">NO_1</text>
<text x="79.5" y="126.4">COM_2</text>
<text x="86.4" y="126.4">COM_1</text>
<text x="79.5" y="154.8">NO_2</text>
<text x="87.8" y="154.8">NO_1</text>
<text x="79.5" y="156.6">COM_2</text>
<text x="86.4" y="156.6">COM_1</text>
<text x="166.6" y="156.6">NO_2</text>
<text x="166.6" y="158.4">COM_2</text>
<text x="173.6" y="158.4">COM_1</text>
<text x="174.9" y="156.6">NO_1</text>
</g>
<g font-size="1.2" fill="#c0c0c0">
<text x="62.6" y="28.8">smr0603</text>
<text x="149.7" y="28.8">smr0603</text>
<text x="55.5" y="37.9">smc0603</text>
<text x="142.6" y="37.9">smc0603</text>
<text x="62.6" y="59.1">smr0603</text>
<text x="149.7" y="60.8">smr0603</text>
<text x="244" y="60.8">smr0603</text>
<text x="55.5" y="68.1">smc0603</text>
<text x="142.6" y="69.9">smc0603</text>
<text x="236.9" y="69.9">smc0603</text>
<text x="62.6" y="94.6">smr0603</text>
<text x="149.7" y="96.4">smr0603</text>
<text x="245.7" y="99.9">smr0603</text>
<text x="55.5" y="103.7">smc0603</text>
<text x="142.6" y="105.5">smc0603</text>
<text x="238.6" y="109">smc0603</text>
<text x="62.6" y="130.2">smr0603</text>
<text x="149.7" y="126.6">smr0603</text>
<text x="142.6" y="135.7">smc0603</text>
<text x="55.5" y="139.2">smc0603</text>
<text x="62.6" y="160.4">smr0603</text>
<text x="149.7" y="162.2">smr0603</text>
<text x="55.5" y="169.5">smc0603</text>
<text x="142.6" y="171.2">smc0603</text>
</g>
<g font-size=".6">
<text x="46.8" y="8.1">5</text>
<text x="100.5" y="8.1">4</text>
<text x="154.1" y="8.1">3</text>
<text x="207.9" y="8.1">2</text>
<text x="261.5" y="8.1">1</text>
<text x="19.3" y="30.2">D</text>
<text x="288.7" y="30.2">D</text>
<text x="19.3" y="72.9">C</text>
<text x="288.7" y="72.9">C</text>
<text x="19.3" y="115.6">B</text>
<text x="288.7" y="115.6">B</text>
<text x="19.3" y="158.2">A</text>
<text x="288.7" y="158.2">A</text>
<text x="46.8" y="179.7">5</text>
<text x="100.5" y="179.7">4</text>
<text x="154.1" y="179.7">3</text>
<text x="207.9" y="179.7">2</text>
<text x="261.5" y="179.7">1</text>
</g>
</svg>
